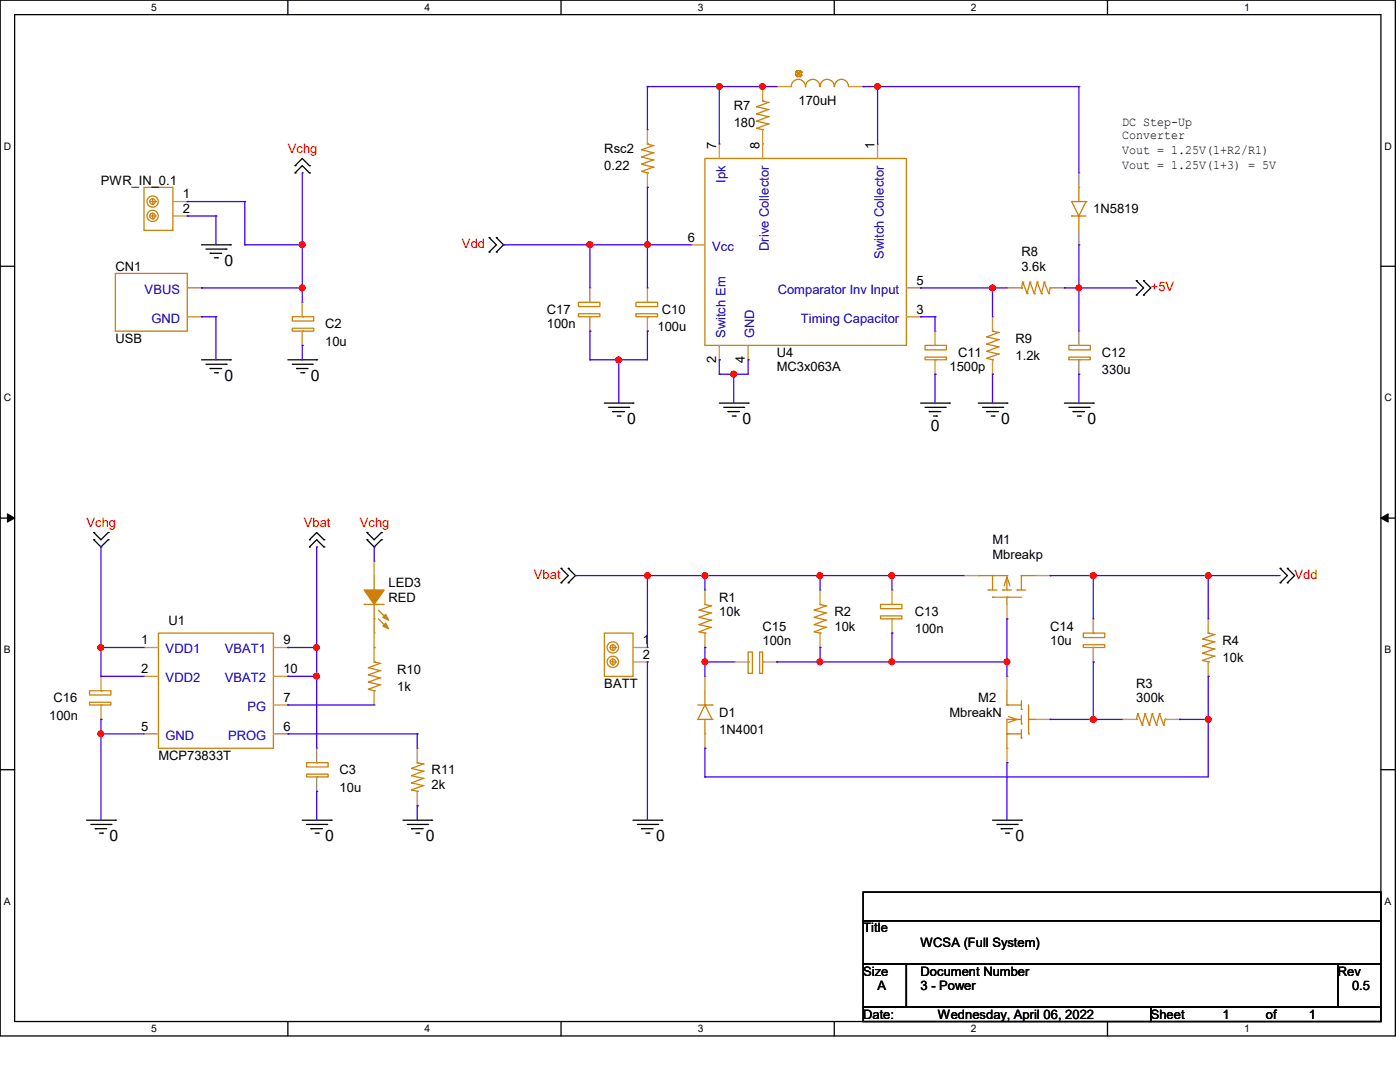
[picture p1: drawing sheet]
<svg xmlns="http://www.w3.org/2000/svg" width="279mm" height="216mm" viewBox="0 0 279 216" stroke-linecap="round" stroke-linejoin="round" font-family="sans-serif">
<path d="M0 0h278.5v206.7h-278.5zM2.9 2.9h272.7v200.9h-272.7z" fill="none" stroke="#000" stroke-width=".25"/>
<g fill="#fff">
<path d="M30.2 .3h1.1v2.3h-1.1z"/>
<path d="M30.2 204.1h1.1v2.3h-1.1z"/>
</g>
<path d="M57.4 0v2.9M57.4 203.8v2.9" fill="none" stroke="#000" stroke-width=".25"/>
<g fill="#fff">
<path d="M84.7 .3h1.1v2.3h-1.1z"/>
<path d="M84.7 204.1h1.1v2.3h-1.1z"/>
</g>
<path d="M112 0v2.9M112 203.8v2.9" fill="none" stroke="#000" stroke-width=".25"/>
<g fill="#fff">
<path d="M139.2 .3h1.1v2.3h-1.1z"/>
<path d="M139.2 204.1h1.1v2.3h-1.1z"/>
</g>
<path d="M166.5 0v2.9M166.5 203.8v2.9" fill="none" stroke="#000" stroke-width=".25"/>
<g fill="#fff">
<path d="M193.8 .3h1.1v2.3h-1.1z"/>
<path d="M193.8 204.1h1.1v2.3h-1.1z"/>
</g>
<path d="M221 0v2.9M221 203.8v2.9" fill="none" stroke="#000" stroke-width=".25"/>
<g fill="#fff">
<path d="M248.3 .3h1.1v2.3h-1.1z"/>
<path d="M248.3 204.1h1.1v2.3h-1.1z"/>
<path d="M.8 28h1.4v2.3h-1.4z"/>
<path d="M276.3 28h1.4v2.3h-1.4z"/>
<path d="M.8 78.2h1.4v2.3h-1.4z"/>
<path d="M276.3 78.2h1.4v2.3h-1.4z"/>
</g>
<path d="M0 53.1h2.9M275.6 53.1h2.9" fill="none" stroke="#000" stroke-width=".25"/>
<g fill="#fff">
<path d="M.8 128.5h1.3v2.2h-1.3z"/>
<path d="M276.3 128.5h1.3v2.2h-1.3z"/>
</g>
<path d="M0 103.4h2.9M275.6 103.4h2.9" fill="none" stroke="#000" stroke-width=".25"/>
<path d="M1.5 102.5l1.4 .9-1.4 .8zM275.6 103.4l1.4-.9v1.7z" fill="#000" stroke="#000" stroke-width=".2"/>
<g fill="#fff">
<path d="M.8 178.7h1.3v2.2h-1.3z"/>
<path d="M276.3 178.7h1.3v2.2h-1.3z"/>
</g>
<g fill="none" stroke="#000" stroke-width=".25">
<path d="M58.9 33.1h.1M58.9 34.5h.1M58.9 33.1l1.4-1.5 1.5 1.5M58.9 34.5l1.4-1.4 1.5 1.4M61.8 33.1h.1M61.8 34.5h.1M40.2 48.9h5.8M41.1 49.7h4M42 50.5h.1M42 50.5h2.2M42.8 51.4h.6M43.4 51.4h.1"/>
<path d="M45.1 49.7h.1M46 48.9h.1M97.6 47.4h.1M97.6 50.3h.1M97.6 47.4l1.5 1.5-1.5 1.4M99.1 50.3h.1M99.1 47.4h.1M99.1 47.4l1.4 1.5-1.4 1.4M226.8 58.9h.1M226.8 56h.1M226.8 56l1.4 1.4-1.4 1.5M228.2 58.9h.1"/>
<path d="M228.2 56h.1M228.2 56l1.5 1.4-1.5 1.5M40.2 71.8h5.8M41.1 72.7h4M42 73.5h.1M42 73.5h2.2M42.8 74.4h.6M43.4 74.4h.1M45.1 72.7h.1M46 71.8h.1M57.4 71.8h5.8M58.3 72.7h4"/>
<path d="M59.2 73.5h.1M59.2 73.5h2.3M60 74.4h.6M60.6 74.4h.1M62.3 72.7h.1M63.2 71.8h.1M120.6 80.4h5.7M121.5 81.3h4M122.3 82.1h.1M122.3 82.1h2.3M123.2 83h.5M123.7 83h.1"/>
<path d="M125.5 81.3h.1M126.3 80.4h.1M143.6 80.4h5.7M144.4 81.3h4M145.3 82.1h.1M145.3 82.1h2.3M146.1 83h.6M146.7 83h.1M148.4 81.3h.1M149.3 80.4h.1M183.7 80.4h5.8M184.6 81.3h4"/>
<path d="M185.5 82.1h.1M185.5 82.1h2.2M186.3 83h.6M186.9 83h.1M188.6 81.3h.1M189.5 80.4h.1M195.2 80.4h5.8M196.1 81.3h4M196.9 82.1h.1M196.9 82.1h2.4M197.8 83h.6M198.4 83h.1"/>
<path d="M200.1 81.3h.1M201 80.4h.1M212.4 80.4h5.8M213.3 81.3h4M214.2 82.1h.1M214.2 82.1h2.3M215 83h.6M215.6 83h.1M217.3 81.3h.1M218.2 80.4h.1M18.7 107.7h.1M18.7 106.3h.1"/>
<path d="M18.7 107.7l1.5 1.4 1.4-1.4M18.7 106.3l1.5 1.4 1.4-1.4M21.6 107.7h.1M21.6 106.3h.1M61.8 107.7h.1M61.8 109.1h.1M61.8 107.7l1.4-1.4 1.4 1.4M61.8 109.1l1.4-1.4 1.4 1.4M64.6 107.7h.1M64.6 109.1h.1M73.2 107.7h.1M73.2 106.3h.1"/>
<path d="M73.2 107.7l1.5 1.4 1.4-1.4M73.2 106.3l1.5 1.4 1.4-1.4M76.1 107.7h.1M76.1 106.3h.1M112 113.4h.1M112 116.3h.1M112 113.4l1.4 1.5-1.4 1.4M113.4 116.3h.1M113.4 113.4h.1M113.4 113.4l1.5 1.5-1.5 1.4M255.5 116.3h.1M255.5 113.4h.1"/>
<path d="M255.5 113.4l1.4 1.5-1.4 1.4M256.9 116.3h.1M256.9 113.4h.1M256.9 113.4l1.5 1.5-1.5 1.4M0 153.6h2.9M275.6 153.6h2.9M17.3 163.7h5.7M18.1 164.5h4M19 165.4h.1M19 165.4h2.3M19.9 166.2h.5M20.4 166.2h.1"/>
<path d="M22.1 164.5h.1M23 163.7h.1M60.3 163.7h5.8M61.2 164.5h4M62.1 165.4h.1M62.1 165.4h2.2M62.9 166.2h.6M63.5 166.2h.1M65.2 164.5h.1M66.1 163.7h.1M80.4 163.7h5.7M81.3 164.5h4"/>
<path d="M82.1 165.4h.1M82.1 165.4h2.4M83 166.2h.6M83.6 166.2h.1M85.3 164.5h.1M86.1 163.7h.1M126.3 163.7h5.8M127.2 164.5h4M128.1 165.4h.1M128.1 165.4h2.2M128.9 166.2h.6M129.5 166.2h.1"/>
<path d="M131.2 164.5h.1M132.1 163.7h.1M172.3 178h103.3v5.7h-103.3zM198.1 163.7h5.7M199 164.5h4M199.8 165.4h.1M199.8 165.4h2.3M200.7 166.2h.6M201.3 166.2h.1M203 164.5h.1M203.8 163.7h.1M172.3 183.7h103.3v8.7h-103.3z"/>
<path d="M172.3 192.4h8.6v8.6h-8.6zM180.9 192.4h86.1v8.6h-86.1zM267 192.4h8.6v8.6h-8.6zM172.3 201h57.4v2.8h-57.4zM229.7 201h45.9v2.8h-45.9z"/>
</g>
<g fill="none" stroke="#cc8006" stroke-width=".25">
<path d="M157.9 17.3a1.42 1.42 0 0 1 1.4-1.5 1.42 1.42 0 0 1 1.4 1.5M158.8 15h.1M158.8 14.4h.1M158.8 15l.2 .3M158.8 14.4v.6M158.8 14.4l1.1 .6M159 14.1h.1M159 15.3h.1M159 14.1l-.2 .3M159 14.1h.6M159 14.1l.6 1.2M159 15.3h.6"/>
<path d="M159.6 14.1h.1M159.6 15.3h.1M159.6 14.1l-.6 1.2M159.6 14.1l.3 .3M159.9 14.4h.1M159.9 15h.1M159.9 14.4l-1.1 .6M159.9 14.4v.6M159.9 15l-.3 .3M160.8 17.3a1.42 1.42 0 0 1 1.4-1.5 1.42 1.42 0 0 1 1.4 1.5M163.7 17.3a1.42 1.42 0 0 1 1.4-1.5 1.42 1.42 0 0 1 1.4 1.5M166.5 17.3a1.4 1.4 0 0 1 1.4-1.5 1.4 1.4 0 0 1 1.4 1.5"/>
<path d="M28.7 37.4h5.8v8.6h-5.8zM30.5 39.7v1.1M128.1 34.2h.1M128.1 32.8h.1M128.1 31.3h.1M128.1 29.9h.1M128.1 34.2l1.1 .3M128.1 32.8l2.2 .6M128.1 31.3l2.2 .6M128.1 29.9l2.2 .6M129.2 28.7h.1M129.2 34.5h.1"/>
<path d="M129.2 28.7l1.1 .3M130.3 33.4h.1M130.3 31.9h.1M130.3 30.5h.1M130.3 29h.1M130.3 33.4l-2.2 .8M130.3 31.9l-2.2 .9M130.3 30.5l-2.2 .8M130.3 29l-2.2 .9M140.7 31.6h40.2v37.3h-40.2zM151 25.6h.1M151 24.2h.1"/>
<path d="M151 22.7h.1M151 21.3h.1M151 25.6l1.2 .3M151 24.2l2.3 .5M151 22.7l2.3 .6M151 21.3l2.3 .5M152.2 20.2h.1M152.2 25.9h.1M152.2 20.2l1.1 .2M153.3 24.7h.1M153.3 23.3h.1M153.3 21.8h.1"/>
<path d="M153.3 20.4h.1M153.3 24.7l-2.3 .9M153.3 23.3l-2.3 .9M153.3 21.8l-2.3 .9M153.3 20.4l-2.3 .9M215.3 37.4h.1M215.3 37.4v2.8M23 54.6h14.4v11.5h-14.4zM29.9 40.2h1.1M29.9 43.1h1.1M30.5 40.8h.1M30.5 43.7h.1"/>
<path d="M30.5 42.5v1.2M31 40.2h.1M31 43.1h.1M203.8 57.4h.1M204.1 56.3h.1M204.1 56.3l.9 2.3M204.1 56.3l-.3 1.1M205 58.6h.1M205.6 56.3h.1M205.6 56.3l.8 2.3M205.6 56.3l-.6 2.3M206.4 58.6h.1"/>
<path d="M207 56.3h.1M207 56.3l.9 2.3M207 56.3l-.6 2.3M207.9 58.6h.1M208.4 56.3h.1M208.4 56.3l.9 2.3M208.4 56.3l-.5 2.3M209.3 58.6h.1M209.6 57.4h.1M209.6 57.4l-.3 1.2M213.9 40.2h.1M213.9 43.1h.1"/>
<path d="M213.9 40.2h2.8M213.9 43.1h2.8M213.9 40.2l1.4 2.9M215.3 43.1h.1M215.3 43.1v2.9M216.7 40.2h.1M216.7 40.2l-1.4 2.9M58.3 65.5h4.3v.6h-4.3zM58.3 63.2h4.3v.9h-4.3zM60.3 63.2h.1M60.3 66.1h.1M115.4 62.6h4.3v.6h-4.3z"/>
<path d="M115.4 60.3h4.3v.9h-4.3zM117.7 60.3h.1M117.7 63.2h.1M126.9 62.6h4.3v.6h-4.3zM126.9 60.3h4.3v.9h-4.3zM129.2 60.3h.1M129.2 63.2h.1M184.6 71.2h4.3v.6h-4.3zM184.6 68.9h4.3v.9h-4.3zM186.6 68.9h.1M186.6 71.8h.1M196.9 71.5h.1"/>
<path d="M196.9 70.1h.1M196.9 68.7h.1M196.9 67.2h.1M196.9 71.5l1.2 .3M196.9 70.1l2.4 .6M196.9 68.7l2.4 .5M196.9 67.2l2.4 .6M198.1 66.1h.1M198.1 71.8h.1M198.1 66.1l1.2 .2M199.3 70.7h.1M199.3 69.2h.1"/>
<path d="M199.3 67.8h.1M199.3 66.3h.1M199.3 70.7l-2.4 .8M199.3 69.2l-2.4 .9M199.3 67.8l-2.4 .9M199.3 66.3l-2.4 .9M213.3 71.2h4.3v.6h-4.3zM213.3 68.9h4.3v.9h-4.3zM215.3 68.9h.1M215.3 71.8h.1M74.7 117.7h.1M74.7 114.9v2.8"/>
<path d="M195.2 114.9h.1M195.2 114.9h5.8M197.2 117.7h.1M197.2 117.7h1.8M198.1 114.9h.1M198.1 119.2h.1M198.1 119.2h5.7M198.1 114.9v2.8M200.1 117.7h.1M200.1 117.7h1.7M200.4 116.9l.6-1.8 .5 1.8M201 114.9h.1"/>
<path d="M201 119.2h.1M201 114.9v2.8M201 119.2v1.4M203 117.7h.1M203 117.7h1.7M203.8 114.9h.1M203.8 114.9v2.8M203.8 114.9h2.9M17.9 137.8h4.2v.9h-4.2zM20.2 137.8h.1M31.6 126.3h23v23h-23zM72.7 120.6h.1"/>
<path d="M72.7 120.6h4M73.5 137.5h.1M73.5 136.1h.1M73.5 134.7h.1M73.5 133.2h.1M73.5 137.5l1.2 .3M73.5 136.1l2.3 .6M73.5 134.7l2.3 .6M73.5 133.2l2.3 .6M74.7 132.1h.1M74.7 137.8h.1M74.7 123.5h.1"/>
<path d="M74.7 126.3h.1M74.7 132.1l1.1 .3M74.7 120.6v5.7M75.5 121.8l1.2 1.1M75.5 123.5l1.2 1.1M75.8 136.7h.1M75.8 135.3h.1M75.8 133.8h.1M75.8 132.4h.1M75.8 136.7l-2.3 .8M75.8 135.3l-2.3 .8M75.8 133.8l-2.3 .9"/>
<path d="M75.8 132.4l-2.3 .8M76.7 122.9h.1M76.7 124.6h.1M120.6 126.3h5.7v8.7h-5.7zM121.8 129.2h1.1M121.8 132.1h1.1M122.3 129.8h.1M122.3 132.7h.1M122.3 128.7v1.1M122.3 131.5v1.2M122.9 129.2h.1M122.9 132.1h.1"/>
<path d="M139.5 126.1h.1M139.5 124.6h.1M139.5 123.2h.1M139.5 121.8h.1M139.5 126.1l1.2 .2M139.5 124.6l2.4 .6M139.5 123.2l2.4 .5M139.5 121.8l2.4 .5M140.7 120.6h.1M140.7 126.3h.1M140.7 137.8v2.9M140.7 120.6l1.2 .3"/>
<path d="M141.9 125.2h.1M141.9 123.7h.1M141.9 122.3h.1M141.9 120.9h.1M141.9 125.2l-2.4 .9M141.9 123.7l-2.4 .9M141.9 122.3l-2.4 .9M141.9 120.9l-2.4 .9M149.3 130.1h.9v4.3h-.9zM149.3 132.1h.1M151.6 130.1h.6v4.3h-.6zM152.2 132.1h.1"/>
<path d="M162.5 126.1h.1M162.5 124.6h.1M162.5 123.2h.1M162.5 121.8h.1M162.5 126.1l1.2 .2M162.5 124.6l2.3 .6M162.5 123.2l2.3 .5M162.5 121.8l2.3 .5M163.7 120.6h.1M163.7 126.3h.1M163.7 120.6l1.1 .3M164.8 125.2h.1"/>
<path d="M164.8 123.7h.1M164.8 122.3h.1M164.8 120.9h.1M164.8 125.2l-2.3 .9M164.8 123.7l-2.3 .9M164.8 122.3l-2.3 .9M164.8 120.9l-2.3 .9M175.7 122.9h4.3v.6h-4.3zM175.7 120.6h4.3v.9h-4.3zM178 120.6h.1M178 123.5h.1M201 137.8v2.9"/>
<path d="M203.8 139.8v1.8M216.2 128.7h4.3v.5h-4.3zM216.2 126.3h4.3v.9h-4.3zM218.2 126.3h.1M218.2 129.2h.1M240 131.8h.1M240 130.3h.1M240 128.9h.1M240 127.5h.1M240 131.8l1.1 .3M240 130.3l2.3 .6M240 128.9l2.3 .6"/>
<path d="M240 127.5l2.3 .6M241.1 126.3h.1M241.1 132.1h.1M241.1 126.3l1.2 .3M242.3 130.9h.1M242.3 129.5h.1M242.3 128.1h.1M242.3 126.6h.1M242.3 130.9l-2.3 .9M242.3 129.5l-2.3 .8M242.3 128.1l-2.3 .8M242.3 126.6l-2.3 .9"/>
<path d="M17.9 140.1h4.2v.6h-4.2zM20.2 140.7h.1M61.2 154.5h4.3v.5h-4.3zM61.2 152.2h4.3v.8h-4.3zM63.2 152.2h.1M63.2 155h.1M82.1 157.6h.1M82.1 156.2h.1M82.1 154.8h.1M82.1 153.3h.1M82.1 157.6l1.2 .3M82.1 156.2l2.4 .6"/>
<path d="M82.1 154.8l2.4 .5M82.1 153.3l2.4 .6M83.3 152.2h.1M83.3 157.9h.1M83.3 152.2l1.2 .2M84.5 156.8h.1M84.5 155.3h.1M84.5 153.9h.1M84.5 152.4h.1M84.5 156.8l-2.4 .8M84.5 155.3l-2.4 .9M84.5 153.9l-2.4 .9"/>
<path d="M84.5 152.4l-2.4 .9M139.3 143.6h.1M139.3 140.7h2.8M139.3 143.6h2.8M140.7 146.4h.1M140.7 140.7h.1M140.7 143.6v2.8M140.7 140.7l-1.4 2.9M140.7 140.7l1.4 2.9M142.1 140.7h.1M142.1 143.6h.1M201 146.4h.1"/>
<path d="M201 140.7h.1M201 143.6h.1M201 149.3h.1M201 143.6v5.7M201 146.4h2.8M201 140.7h2.8M201 143.6h2.8M201.3 143l1.7 .6-1.7 .5M203.8 141.6h.1M203.8 144.4h.1M203.8 147.3h.1M203.8 142.7v1.7"/>
<path d="M203.8 145.6v1.7M205.3 146.4h.1M205.3 143.6h.1M205.3 140.7v5.7M205.3 143.6h1.4M226.8 143.6h.1M227.1 142.4h.1M227.1 142.4l-.3 1.2M227.1 142.4l.9 2.3M228 144.7h.1M228.5 142.4h.1M228.5 142.4l-.5 2.3"/>
<path d="M228.5 142.4l.9 2.3M229.4 144.7h.1M230 142.4h.1M230 142.4l-.6 2.3M230 142.4l.8 2.3M230.8 144.7h.1M231.4 142.4h.1M231.4 142.4l-.6 2.3M231.4 142.4l.8 2.3M232.2 144.7h.1M232.5 143.6h.1M232.5 143.6l-.3 1.1"/>
<circle cx="30.4" cy="40.2" r=".55"/>
<circle cx="30.4" cy="43.1" r=".55"/>
<circle cx="30.5" cy="40.2" r="1.12"/>
<circle cx="30.5" cy="43.1" r="1.12"/>
<circle cx="122.3" cy="129.2" r=".55"/>
<circle cx="122.3" cy="132.1" r=".55"/>
<circle cx="122.3" cy="132.1" r="1.13"/>
<circle cx="122.3" cy="129.2" r="1.13"/>
</g>
<g fill="none" stroke="#a84" stroke-width=".25">
<path d="M152.2 17.3h.1M152.2 17.3v2.9M155 17.3h.1M155 17.3h2.9M169.4 17.3h2.9M172.3 17.3h.1M129.2 37.4h.1M129.2 25.9h.1M129.2 25.9v2.8M129.2 34.5v2.9M143.6 28.7h.1M143.6 28.7v2.9"/>
<path d="M152.2 28.7h.1M152.2 25.9v5.7M175.1 28.7h.1M175.1 28.7v2.9M215.3 34.5h.1M215.3 34.5v2.9M34.5 40.2h2.9M34.5 43.1h2.9M37.4 40.2h.1M37.4 43.1h.1M37.4 57.4h2.8M40.2 57.4h.1"/>
<path d="M117.7 57.4h.1M117.7 57.4v2.9M129.2 57.4h.1M129.2 57.4v2.9M137.8 48.9h.1M137.8 48.9h2.9M180.9 57.4h2.8M183.7 57.4h.1M201 57.4h.1M201 57.4h2.8M209.6 57.4h2.8M212.4 57.4h.1"/>
<path d="M215.3 48.9h.1M215.3 46v2.9M37.4 63.2h2.8M40.2 63.2h.1M60.3 60.3h.1M60.3 68.9h.1M60.3 60.3v2.9M60.3 66.1v2.8M117.7 66.1h.1M117.7 63.2v2.9M129.2 66.1h.1M129.2 63.2v2.9"/>
<path d="M143.6 71.8h.1M143.6 68.9v2.9M149.3 71.8h.1M149.3 68.9v2.9M180.9 63.2h2.8M183.7 63.2h.1M186.6 66.1h.1M186.6 74.7h.1M186.6 66.1v2.8M186.6 71.8v2.9M198.1 74.7h.1M198.1 63.2h.1"/>
<path d="M198.1 63.2v2.9M198.1 71.8v2.9M215.3 66.1h.1M215.3 74.7h.1M215.3 66.1v2.8M215.3 71.8v2.9M74.7 112h.1M74.7 112v2.9M140.7 117.7h.1M140.7 117.7v2.9M163.7 117.7h.1M163.7 117.7v2.9"/>
<path d="M178 117.7h.1M178 117.7v2.9M192.4 114.9h.1M192.4 114.9h2.8M206.7 114.9h2.9M209.6 114.9h.1M20.2 135h.1M20.2 135v2.8M28.7 129.2h.1M28.7 135h.1M28.7 129.2h2.9M28.7 135h2.9"/>
<path d="M54.6 129.2h2.8M54.6 135h2.8M57.4 129.2h.1M57.4 135h.1M74.7 129.2h.1M74.7 126.3v5.8M74.7 137.8v2.9M126.3 129.2h2.9M126.3 132.1h2.9M129.2 129.2h.1M129.2 132.1h.1M140.7 135h.1"/>
<path d="M140.7 129.2h.1M140.7 126.3v2.9M140.7 135v2.8M146.4 132.1h.1M146.4 132.1h2.9M152.2 132.1h2.8M155 132.1h.1M163.7 129.2h.1M163.7 126.3v2.9M178 126.3h.1M178 123.5v2.8M201 135h.1"/>
<path d="M201 123.5h.1M201 120.6v2.9M201 135v2.8M218.2 123.5h.1M218.2 132.1h.1M218.2 123.5v2.8M218.2 129.2v2.9M241.1 135h.1M241.1 123.5h.1M241.1 123.5v2.8M241.1 132.1v2.9M20.2 143.6h.1"/>
<path d="M20.2 140.7v2.9M28.7 146.4h.1M28.7 146.4h2.9M54.6 146.4h2.8M54.6 140.7h2.8M57.4 140.7h.1M57.4 146.4h.1M63.2 149.3h.1M63.2 157.9h.1M63.2 149.3v2.9M63.2 155v2.9M74.7 140.7h.1"/>
<path d="M83.3 149.3h.1M83.3 149.3v2.9M83.3 157.9v2.9M140.7 149.3h.1M140.7 146.4v2.9M201 152.2h.1M201 149.3v2.9M206.7 143.6h2.9M209.6 143.6h.1M223.9 143.6h.1M223.9 143.6h2.9M232.5 143.6h2.9"/>
<path d="M235.4 143.6h.1M83.3 160.8h.1"/>
</g>
<g fill="#cc8006" stroke="#cc8006" stroke-width=".25">
<path d="M72.7 117.7h4l-2 2.9z" fill-rule="evenodd"/>
<path d="M77 122.6l.6 1.1-1.2-.5z" fill-rule="evenodd"/>
<path d="M77 124.3l.6 1.2-1.2-.6z" fill-rule="evenodd"/>
</g>
<g fill="none" stroke="#4200ff" stroke-width=".25">
<path d="M129.2 17.3h.1M129.2 17.3h25.8M129.2 17.3v8.6M143.6 17.3h.1M143.6 17.3v11.4M152.2 17.3h.1M172.3 17.3h.1M172.3 17.3h43M175.1 17.3h.1M175.1 17.3v11.4M215.3 17.3h.1M215.3 17.3v17.2"/>
<path d="M60.3 34.5h.1M60.3 34.5v25.8M129.2 37.4h.1M129.2 37.4v20M37.4 40.2h.1M37.4 43.1h.1M37.4 40.2h11.5M37.4 43.1h5.7M40.2 57.4h.1M40.2 57.4h20.1M43.1 43.1h.1M43.1 43.1v5.8"/>
<path d="M48.9 40.2h.1M48.9 48.9h.1M48.9 40.2v8.7M48.9 48.9h11.4M60.3 48.9h.1M60.3 57.4h.1M100.5 48.9h.1M100.5 48.9h37.3M117.7 48.9h.1M117.7 48.9v8.5M129.2 48.9h.1M183.7 57.4h.1"/>
<path d="M183.7 57.4h17.3M198.1 57.4h.1M198.1 57.4v5.8M212.4 57.4h.1M212.4 57.4h14.4M215.3 48.9h.1M215.3 57.4h.1M215.3 48.9v17.2M40.2 63.2h.1M40.2 63.2h2.9M43.1 63.2h.1M43.1 63.2v8.6"/>
<path d="M60.3 68.9h.1M60.3 68.9v2.9M117.7 66.1h.1M117.7 71.8h.1M117.7 66.1v5.7M123.5 71.8h.1M123.5 71.8v8.6M129.2 66.1h.1M129.2 66.1v5.7h-11.5M143.6 71.8h.1M143.6 74.7h.1M143.6 71.8v2.9"/>
<path d="M146.4 74.7h.1M146.4 74.7v5.7M149.3 71.8h.1M149.3 71.8v2.9h-5.7M183.7 63.2h.1M183.7 63.2h2.9M186.6 74.7h.1M186.6 63.2h.1M186.6 63.2v2.9M186.6 74.7v5.7M198.1 74.7h.1M198.1 74.7v5.7"/>
<path d="M215.3 74.7h.1M215.3 74.7v5.7M20.2 109.1h.1M20.2 109.1v25.9M63.2 109.1h.1M63.2 109.1v40.2M74.7 109.1h.1M74.7 109.1v2.9M114.9 114.9h.1M114.9 114.9h77.5M129.2 114.9h.1M129.2 114.9v14.3"/>
<path d="M140.7 114.9h.1M140.7 114.9v2.8M163.7 114.9h.1M163.7 114.9v2.8M178 114.9h.1M178 114.9v2.8M209.6 114.9h.1M209.6 114.9h45.9M218.2 114.9h.1M218.2 114.9v8.6M241.1 114.9h.1M241.1 114.9v8.6"/>
<path d="M20.2 129.2h.1M20.2 135h.1M20.2 129.2h8.5M20.2 135h8.5M57.4 129.2h.1M57.4 135h.1M57.4 129.2h5.8M57.4 135h5.8M63.2 129.2h.1M63.2 135h.1M129.2 132.1h.1M129.2 132.1v31.6"/>
<path d="M140.7 129.2h.1M140.7 132.1h.1M140.7 129.2v5.8M140.7 132.1h5.7M155 132.1h.1M155 132.1h46M163.7 129.2h.1M163.7 132.1h.1M163.7 129.2v2.9M178 126.3h.1M178 132.1h.1M178 126.3v5.8"/>
<path d="M201 123.5h.1M201 132.1h.1M201 123.5v11.5M218.2 132.1h.1M218.2 132.1v11.5M241.1 135h.1M241.1 135v20h-100.4M20.2 143.6h.1M20.2 146.4h.1M20.2 143.6v20.1M20.2 146.4h8.5M57.4 140.7h.1"/>
<path d="M57.4 146.4h.1M57.4 140.7h17.3M57.4 146.4h25.9M63.2 157.9h.1M63.2 157.9v5.8M83.3 146.4h.1M83.3 146.4v2.9M140.7 149.3h.1M140.7 155h.1M140.7 149.3v5.7M201 152.2h.1M201 152.2v11.5"/>
<path d="M209.6 143.6h.1M209.6 143.6h14.3M218.2 143.6h.1M235.4 143.6h.1M235.4 143.6h5.7M241.1 143.6h.1M83.3 160.8h.1M83.3 160.8v2.9"/>
</g>
<g fill="#f00" stroke="#f00" stroke-width=".25">
<circle cx="60.3" cy="57.4" r=".56"/>
<circle cx="60.3" cy="48.8" r=".56"/>
<circle cx="20.1" cy="129.2" r=".55"/>
<circle cx="63.2" cy="134.9" r=".55"/>
<circle cx="63.2" cy="129.2" r=".55"/>
<circle cx="143.6" cy="17.3" r=".55"/>
<circle cx="175.1" cy="17.3" r=".56"/>
<circle cx="129.2" cy="48.8" r=".55"/>
<circle cx="215.3" cy="57.4" r=".55"/>
<circle cx="198.1" cy="57.4" r=".55"/>
<circle cx="146.4" cy="74.7" r=".56"/>
<circle cx="152.1" cy="17.3" r=".55"/>
<circle cx="20.1" cy="146.4" r=".55"/>
<circle cx="117.7" cy="48.8" r=".56"/>
<circle cx="123.4" cy="71.8" r=".55"/>
<circle cx="163.6" cy="114.9" r=".55"/>
<circle cx="140.7" cy="114.9" r=".55"/>
<circle cx="178" cy="114.9" r=".55"/>
<circle cx="218.2" cy="114.9" r=".56"/>
<circle cx="201" cy="132.1" r=".55"/>
<circle cx="178" cy="132.1" r=".55"/>
<circle cx="163.6" cy="132.1" r=".55"/>
<circle cx="140.7" cy="132.1" r=".55"/>
<circle cx="218.2" cy="143.6" r=".56"/>
<circle cx="241.1" cy="143.6" r=".55"/>
<circle cx="129.2" cy="114.9" r=".55"/>
<circle cx="241.1" cy="114.9" r=".55"/>
</g>
<g font-size="3.1">
<text x="44.8" y="53.1">0</text>
<text x="44.8" y="76">0</text>
<text x="62.1" y="76">0</text>
<text x="125.2" y="84.7">0</text>
<text x="148.2" y="84.7">0</text>
<text x="185.8" y="86.1">0</text>
<text x="199.8" y="84.7">0</text>
<text x="217" y="84.7">0</text>
<text x="21.8" y="167.9">0</text>
<text x="64.9" y="167.9">0</text>
<text x="85" y="167.9">0</text>
<text x="130.9" y="167.9">0</text>
<text x="202.7" y="167.9">0</text>
</g>
<g font-size="2.6">
<text x="146.4" y="21.9">R7</text>
<text x="159.3" y="21">170uH</text>
<text x="142.9" y="29.6" transform="rotate(-90 142.9 29.6)">7</text>
<text x="146.4" y="25.4">180</text>
<text x="151.6" y="29.6" transform="rotate(-90 151.6 29.6)">8</text>
<text x="174.5" y="29.6" transform="rotate(-90 174.5 29.6)">1</text>
<text x="223.9" y="25.1">DC Step-Up</text>
<text x="223.9" y="27.7">Converter</text>
<text x="120.6" y="30.5">Rsc2</text>
<text x="120.6" y="34">0.22</text>
<text x="223.9" y="30.8">Vout = 1.25V(1+R2/R1)</text>
<text x="223.9" y="33.7">Vout = 1.25V(1+3) = 5V</text>
<text x="20.2" y="36.8">PWR_IN_0.1</text>
<text x="36.5" y="39.6">1</text>
<text x="36.5" y="42.5">2</text>
<text x="218.2" y="42.5">1N5819</text>
<text x="137.2" y="48.2">6</text>
<text x="203.8" y="51.2">R8</text>
<text x="23" y="54.1">CN1</text>
<text x="182.9" y="56.8">5</text>
<text x="203.8" y="54.1">3.6k</text>
<text x="64.9" y="65.5">C2</text>
<text x="109.1" y="62.7">C17</text>
<text x="109.1" y="65.5">100n</text>
<text x="132.1" y="62.7">C10</text>
<text x="182.9" y="62.6">3</text>
<text x="23" y="68.4">USB</text>
<text x="64.9" y="69">10u</text>
<text x="131.2" y="66.1">100u</text>
<text x="155" y="71.2">U4</text>
<text x="191.2" y="71.2">C11</text>
<text x="202.7" y="68.4">R9</text>
<text x="202.7" y="71.8">1.2k</text>
<text x="219.9" y="71.2">C12</text>
<text x="142.9" y="72.3" transform="rotate(-90 142.9 72.3)">2</text>
<text x="148.7" y="72.3" transform="rotate(-90 148.7 72.3)">4</text>
<text x="155" y="74.1">MC3x063A</text>
<text x="189.5" y="74.1">1500p</text>
<text x="219.9" y="74.7">330u</text>
<text x="198.1" y="108.6">M1</text>
<text x="198.1" y="111.5">Mbreakp</text>
<text x="77.6" y="117.2">LED3</text>
<text x="33.6" y="124.6">U1</text>
<text x="77.6" y="120.1">RED</text>
<text x="143.6" y="120.1">R1</text>
<text x="143.6" y="122.9">10k</text>
<text x="152.2" y="125.8">C15</text>
<text x="166.5" y="122.9">R2</text>
<text x="166.5" y="125.8">10k</text>
<text x="182.6" y="122.9">C13</text>
<text x="209.6" y="125.8">C14</text>
<text x="28.2" y="128.6">1</text>
<text x="56.6" y="128.6">9</text>
<text x="128.3" y="128.6">1</text>
<text x="128.3" y="131.4">2</text>
<text x="152.2" y="128.7">100n</text>
<text x="182.6" y="126.4">100n</text>
<text x="209.6" y="128.7">10u</text>
<text x="244" y="128.7">R4</text>
<text x="28.2" y="134.3">2</text>
<text x="56.6" y="134.3">10</text>
<text x="79.2" y="134.4">R10</text>
<text x="79.2" y="137.8">1k</text>
<text x="120.6" y="137.3">BATT</text>
<text x="226.8" y="137.3">R3</text>
<text x="244" y="132.1">10k</text>
<text x="9.8" y="143.6">100n</text>
<text x="10.7" y="140.2">C16</text>
<text x="56.6" y="140">7</text>
<text x="143.6" y="143">D1</text>
<text x="189.5" y="143">MbreakN</text>
<text x="195.2" y="140.2">M2</text>
<text x="226.8" y="140.2">300k</text>
<text x="28.2" y="145.8">5</text>
<text x="56.6" y="145.8">6</text>
<text x="143.6" y="146.5">1N4001</text>
<text x="31.6" y="151.6">MCP73833T</text>
<text x="67.8" y="154.5">C3</text>
<text x="86.1" y="154.5">R11</text>
<text x="67.8" y="157.9">10u</text>
<text x="86.1" y="157.4">2k</text>
<text x="172.3" y="186.1">Title</text>
<text x="183.7" y="188.9">WCSA (Full System)</text>
<text x="172.3" y="194.7">Size</text>
<text x="175.1" y="197.6">A</text>
<text x="183.7" y="194.7">Document Number</text>
<text x="183.7" y="197.6">3 - Power</text>
<text x="267" y="194.7">Rev</text>
<text x="269.8" y="197.6">0.5</text>
<text x="172.3" y="203.3">Date:</text>
<text x="187.2" y="203.3">Wednesday, April 06, 2022</text>
<text x="229.7" y="203.3">Sheet</text>
<text x="244" y="203.3">1</text>
<text x="252.6" y="203.3">of</text>
<text x="261.2" y="203.3">1</text>
</g>
<g font-size="2.6" fill="#f00">
<text x="57.4" y="30.5">Vchg</text>
<text x="92.2" y="49.4">Vdd</text>
<text x="229.7" y="58.1">+5V</text>
<text x="17.3" y="105.1">Vchg</text>
<text x="60.6" y="105.1">Vbat</text>
<text x="71.8" y="105.1">Vchg</text>
<text x="106.6" y="115.5">Vbat</text>
<text x="258.4" y="115.5">Vdd</text>
</g>
<g font-size="2.6" fill="#00c">
<text x="144.8" y="36.5" transform="rotate(-90 144.8 36.5)">Ipk</text>
<text x="142.1" y="50">Vcc</text>
<text x="153.4" y="50.1" transform="rotate(-90 153.4 50.1)">Drive Collector</text>
<text x="176.4" y="51.7" transform="rotate(-90 176.4 51.7)">Switch Collector</text>
<text x="28.9" y="58.6">VBUS</text>
<text x="155.2" y="58.6">Comparator Inv Input</text>
<text x="30.2" y="64.4">GND</text>
<text x="159.8" y="64.4">Timing Capacitor</text>
<text x="144.8" y="67.5" transform="rotate(-90 144.8 67.5)">Switch Em</text>
<text x="150.5" y="67.5" transform="rotate(-90 150.5 67.5)">GND</text>
<text x="33.1" y="130.4">VDD1</text>
<text x="44.9" y="130.4">VBAT1</text>
<text x="33.1" y="136.1">VDD2</text>
<text x="44.9" y="136.1">VBAT2</text>
<text x="49.4" y="141.9">PG</text>
<text x="33.1" y="147.6">GND</text>
<text x="45.6" y="147.6">PROG</text>
</g>
<g font-size="2.1">
<text x="30.2" y="2.2">5</text>
<text x="84.7" y="2.2">4</text>
<text x="139.2" y="2.2">3</text>
<text x="193.8" y="2.2">2</text>
<text x="248.3" y="2.2">1</text>
<text x=".8" y="29.8">D</text>
<text x="276.3" y="29.8">D</text>
<text x=".8" y="80.1">C</text>
<text x="276.3" y="80.1">C</text>
<text x=".8" y="130.3">B</text>
<text x="276.3" y="130.3">B</text>
<text x=".8" y="180.5">A</text>
<text x="276.3" y="180.5">A</text>
<text x="30.2" y="206">5</text>
<text x="84.7" y="206">4</text>
<text x="139.2" y="206">3</text>
<text x="193.8" y="206">2</text>
<text x="248.3" y="206">1</text>
</g>
</svg>
